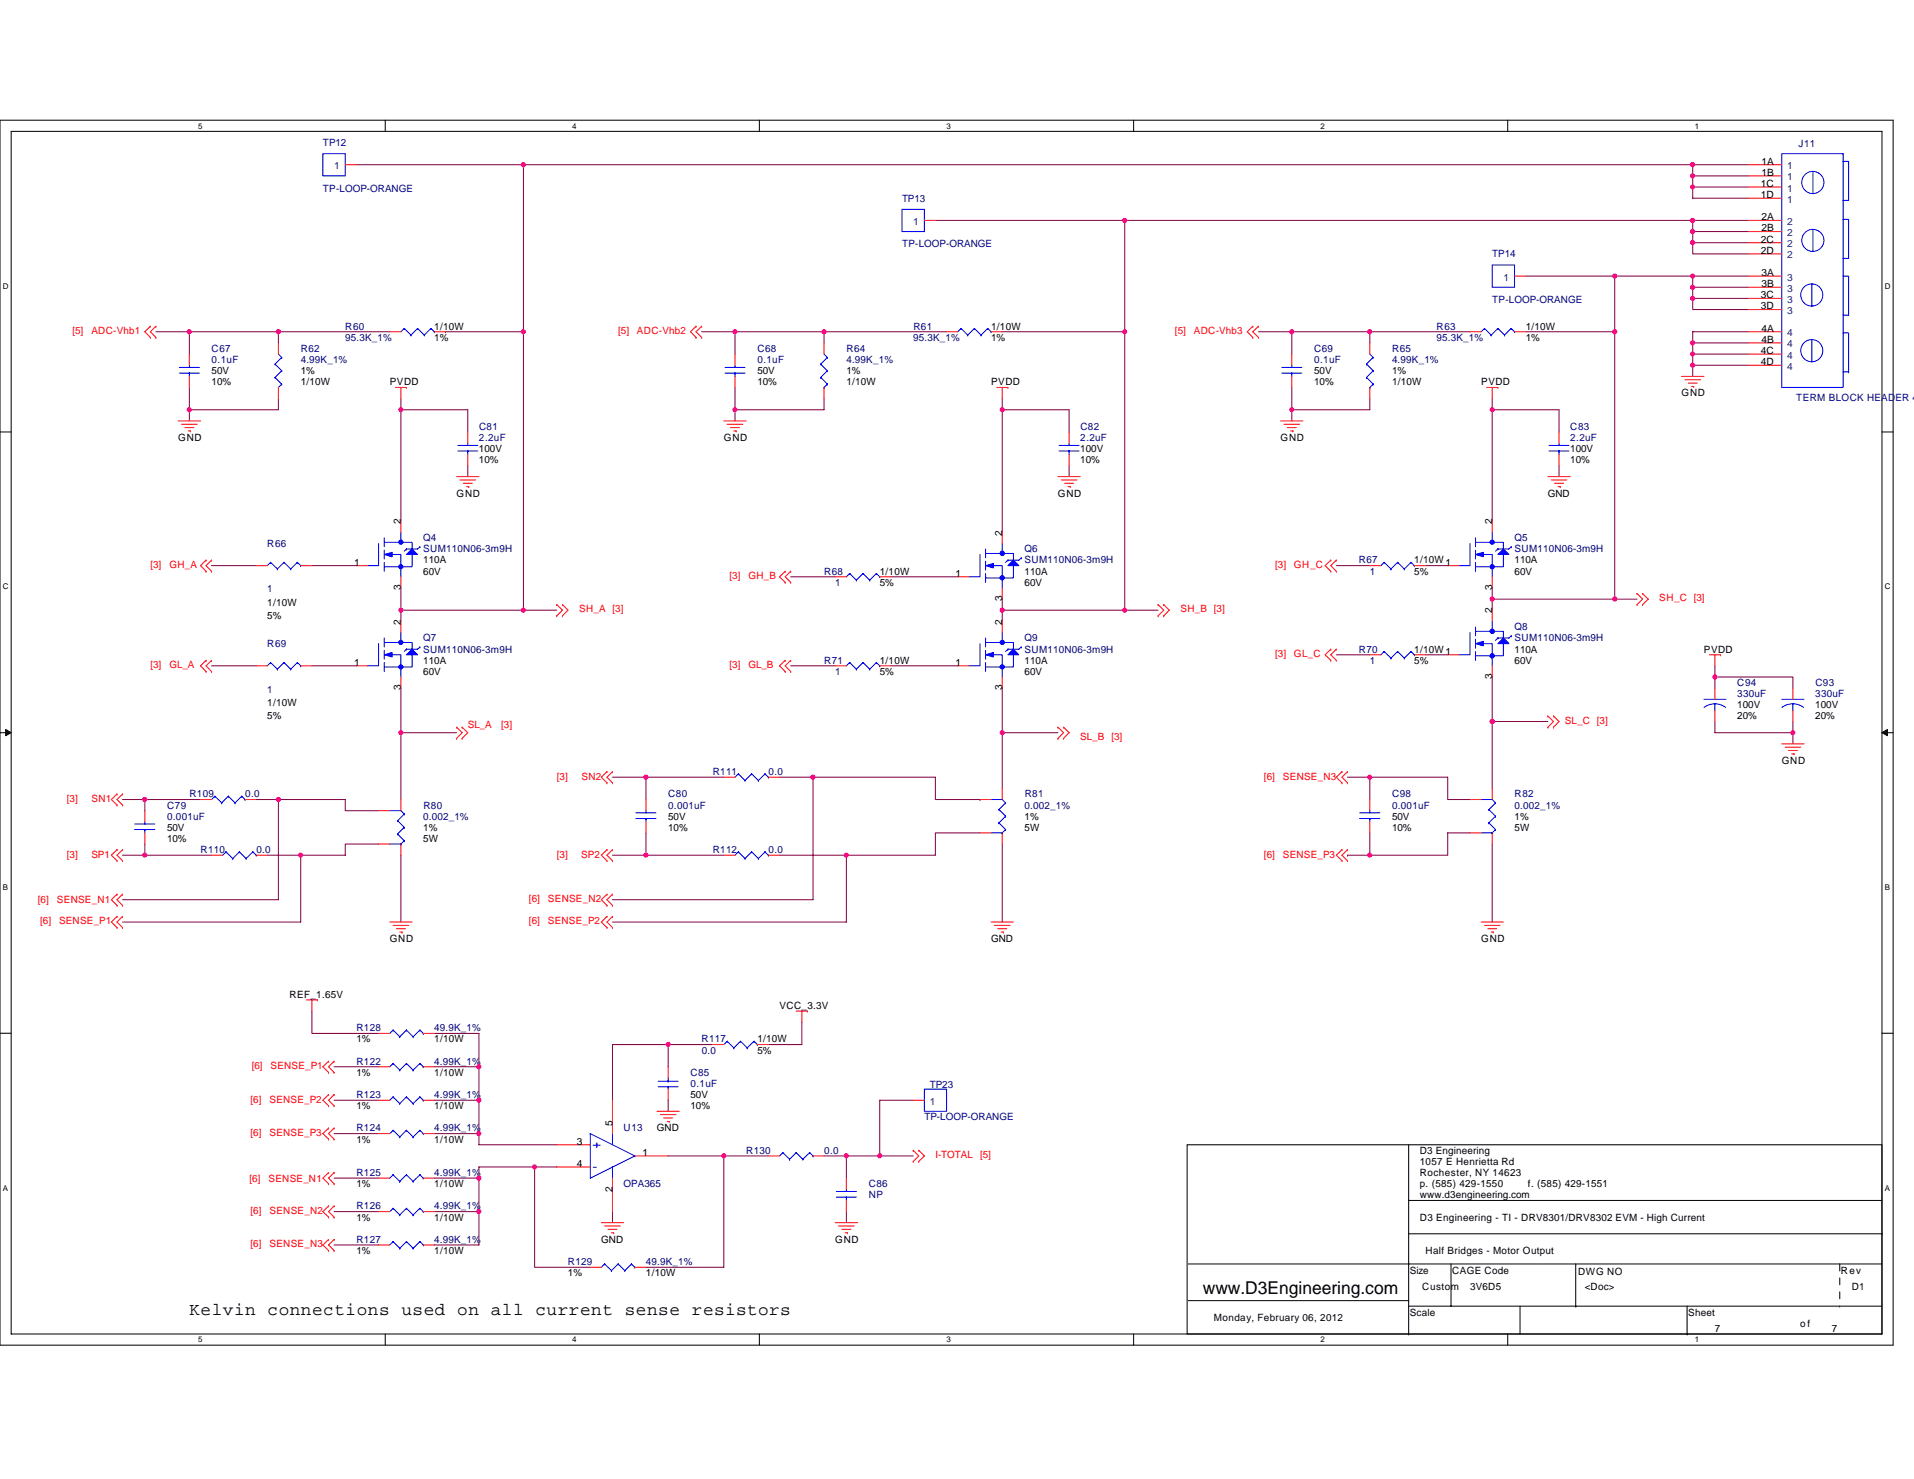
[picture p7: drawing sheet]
<svg xmlns="http://www.w3.org/2000/svg" width="279mm" height="216mm" viewBox="0 0 279 216" stroke-linecap="round" stroke-linejoin="round" font-family="sans-serif">
<path d="M0 17.5h276.4v178.9h-276.4zM1.6 19.2h273.1v175.5h-273.1z" fill="none" stroke="#000" stroke-width=".15"/>
<g fill="#fff">
<path d="M28.9 17.7h.7v1.3h-.7z"/>
<path d="M28.9 194.9h.7v1.3h-.7z"/>
</g>
<path d="M56.2 17.5v1.7M56.2 194.7v1.7" fill="none" stroke="#000" stroke-width=".15"/>
<g fill="#fff">
<path d="M83.5 17.7h.7v1.3h-.7z"/>
<path d="M83.5 194.9h.7v1.3h-.7z"/>
</g>
<path d="M110.8 17.5v1.7M110.8 194.7v1.7" fill="none" stroke="#000" stroke-width=".15"/>
<g fill="#fff">
<path d="M138.2 17.7h.6v1.3h-.6z"/>
<path d="M138.2 194.9h.6v1.3h-.6z"/>
</g>
<path d="M165.5 17.5v1.7M165.5 194.7v1.7" fill="none" stroke="#000" stroke-width=".15"/>
<g fill="#fff">
<path d="M192.8 17.7h.6v1.3h-.6z"/>
<path d="M192.8 194.9h.6v1.3h-.6z"/>
</g>
<path d="M220.1 17.5v1.7M220.1 194.7v1.7" fill="none" stroke="#000" stroke-width=".15"/>
<g fill="#fff">
<path d="M247.4 17.7h.6v1.3h-.6z"/>
<path d="M247.4 194.9h.6v1.3h-.6z"/>
<path d="M.4 41.1h.8v1.3h-.8z"/>
<path d="M275.1 41.1h.9v1.3h-.9z"/>
<path d="M.4 85h.8v1.3h-.8z"/>
<path d="M275.1 85h.9v1.3h-.9z"/>
</g>
<path d="M0 63.1h1.6M274.7 63.1h1.7" fill="none" stroke="#000" stroke-width=".15"/>
<g fill="#fff">
<path d="M.4 128.9h.8v1.3h-.8z"/>
<path d="M275.1 128.9h.8v1.3h-.8z"/>
</g>
<path d="M0 107h1.6M274.7 107h1.7" fill="none" stroke="#000" stroke-width=".15"/>
<path d="M.8 106.5l.8 .5-.8 .4zM274.7 107l.8-.5v.9z" fill="#000" stroke="#000" stroke-width=".15"/>
<g fill="#fff">
<path d="M.4 172.8h.8v1.3h-.8z"/>
<path d="M275.1 172.8h.8v1.3h-.8z"/>
</g>
<g fill="none" stroke="#000" stroke-width=".15">
<path d="M0 150.8h1.6M274.7 150.8h1.7M173.3 167.1h101.4v27.6h-101.4zM205.6 175.2h69.1M205.6 167.1v27.6M173.5 189.9h32.1M173.5 184.5h101.2M205.6 190.7h69.1M205.6 194.7h.1M205.6 180.1h69.1M211.8 184.5v6.2M221.9 190.7v4"/>
<path d="M230 190.7h.1M230 184.5v6.2M246.3 194.7h.1M246.3 190.7v4M274.7 180.1h.1"/>
</g>
<g fill="none" stroke="#800040" stroke-width=".15">
<path d="M52 24h24.4M76.4 24h170.7v1.7M76.4 24v24.4M136.5 32.2h27.7M164.2 32.2v16.2M164.2 32.2h82.9M247.1 32.2h8.1M247.1 24h8.1M247.1 27.3v1.6h8.1M247.1 32.2v1.6h8.1M247.1 33.8v1.6h8.1M247.1 35.4v1.7h8.1"/>
<path d="M247.1 25.7h8.1M247.1 25.7v1.6h8.1M22.8 48.4h4.8M27.6 56.6v3.2M27.6 59.8v1.6M40.6 48.4h16.3M40.6 50.1v-1.7h-13v3.3M40.6 58.2v1.6h-13M58.5 59.8h9.8v3.3M58.5 58.2v1.6M58.5 59.8v16.3M65 48.4h.1"/>
<path d="M65 48.4h11.4M76.4 48.4v40.7M102.4 48.4h4.9M107.3 56.6v3.2M107.3 59.8v1.6M120.3 48.4h17.9M120.3 50.1v-1.7h-13v3.3M120.3 58.2v1.6h-13M146.3 59.8v17.9M146.3 48.4h17.9M146.3 59.8h9.8v3.3M146.3 58.2v1.6"/>
<path d="M164.2 48.4v40.7M183.7 48.4h4.9v3.3M188.6 48.4h11.4v1.7M188.6 56.6v3.2M188.6 59.8v1.6M200 48.4h14.6M200 58.2v1.6h-11.4M217.8 59.8v16.3M217.8 59.8h9.8v3.3M217.8 58.2v1.6M222.7 48.4h13M222.7 40.3h13v8.1"/>
<path d="M235.7 40.3h11.4M235.7 48.4v39.1M247.1 40.3h8.1M247.1 53.3v1.6M247.1 40.3v1.6h8.1M247.1 41.9v1.7h8.1M247.1 43.6v1.6h8.1M247.1 50.1v1.6h8.1M247.1 51.7v1.6h8.1M255.2 48.4h-8.1v1.7h8.1M68.3 67.9v1.7M156.1 67.9v1.7"/>
<path d="M227.6 67.9v1.7M30.9 97.2h6.5M30.9 82.6h6.5M45.5 82.6h6.5M45.5 97.2h6.5M58.5 89.1v1.6M58.5 85.8v3.3M58.5 89.1h17.9M76.4 89.1h4.9M115.4 84.2h6.5M115.4 97.2h6.5M130 84.2h9.8"/>
<path d="M130 97.2h9.8M146.3 89.1v1.6M146.3 87.5v1.6M146.3 89.1h17.9M164.2 89.1h4.9M195.1 82.6h4.9M195.1 95.6h4.9M208.1 82.6h3.2M208.1 95.6h3.2M217.8 87.5v1.6M217.8 98.8v6.5M217.8 87.5h17.9"/>
<path d="M217.8 85.8v1.7M235.7 87.5h3.3M250.3 97.2v1.6M250.3 98.8h11.4v1.7M250.3 98.8v1.7M17.9 116.7h3.2M29.3 116.7h-8.2v1.6M37.4 116.7h3.2M40.6 116.7v14.6h-22.7M40.6 116.7h9.8v1.6h4.9M58.5 100.5v6.5h8.2M58.5 107v9.7"/>
<path d="M89.4 113.5h4.9M94.3 113.5v3.2M94.3 113.5h11.4M113.8 113.5h4.9v17.8h-29.3M118.7 113.5h17.8v3.2h6.6M143.1 116.7h.1M146.3 107v8.1M146.3 100.5v6.5h8.1M196.7 113.5h3.3v3.2M200 113.5h11.3v3.2h3.3M217.8 105.3h8.2M217.8 105.3v9.8"/>
<path d="M250.3 105.3v1.7h11.4M261.7 107v1.6M261.7 105.3v1.7M17.9 124.8h3.2M21.1 124.8h9.8M21.1 123.2v1.6M39 124.8h4.9v9.8h-26M55.3 123.2h-4.9v1.6h-6.5M58.5 124.8v9.8M89.4 124.8h4.9M94.3 124.8h11.4M94.3 121.6v3.2"/>
<path d="M113.8 124.8h9.7v9.8h-34.1M143.1 121.6h-6.6v3.2h-13M146.3 123.2v11.4M196.7 124.8h.1M196.7 124.8h3.3M200 121.6v3.2M214.6 121.6h-3.3v3.2h-11.3M217.8 123.2v11.4M45.5 147.6v3.3h9.8M48.8 155.7h6.5M63.4 155.7h6.5M63.4 150.9h6.5v4.8"/>
<path d="M69.9 155.7v4.9M97.5 152.5v3.2M97.5 152.5h6.5M97.5 152.5h-8.1v8.1M117.1 149.2v3.3h-4.9M48.8 172h6.5M48.8 176.9h6.5M48.8 160.6h6.5M48.8 165.5h6.5M63.4 165.5h6.5M63.4 160.6h6.5M63.4 172h6.5"/>
<path d="M63.4 176.9h6.5v4.8h-6.5M69.9 165.5v1.6h11.4M69.9 172v-1.7h8.1v14.7h8.2M69.9 160.6v4.9M69.9 172v4.9M78 170.3h3.3M89.4 176.9v1.6M97.5 160.6v1.6M97.5 168.7h8.2v16.3h-11.4M105.7 168.7h6.5M120.3 168.7h3.2M123.5 168.7v3.3"/>
<path d="M123.5 176.9v1.6M123.5 168.7h4.9M128.4 168.7h4.9M133.3 160.6h-4.9v8.1M48.8 181.7h6.5"/>
</g>
<g fill="none" stroke="#f00" stroke-width=".15">
<path d="M50.4 24h1.6M134.9 32.2h1.6M255.2 24h4.9M255.2 25.7h4.9M255.2 27.3h4.9M255.2 28.9h4.9M255.2 32.2h4.9M255.2 33.8h4.9M255.2 35.4h4.9M255.2 37.1h4.9M21.9 47.6h.1M21.9 49.3h.1"/>
<path d="M21.9 47.6l-.8 .8 .8 .9M22.8 47.6h.1M22.8 49.3h.1M22.8 47.6l-.9 .8 .9 .9M27.6 51.7v1.6M27.6 54.9v1.7M40.6 50.1v1.6M40.6 56.6v1.6M56.9 48.4h1.6M57.7 56.6h1.6M58.5 56.6v1.6M59.3 56.6h.1"/>
<path d="M63.4 48.4h1.6M101.6 47.6h.1M101.6 49.3h.1M101.6 47.6l-.8 .8 .8 .9M102.4 47.6h.1M102.4 49.3h.1M102.4 47.6l-.8 .8 .8 .9M107.3 51.7v1.6M107.3 54.9v1.7M120.3 50.1v1.6M120.3 56.6v1.6M138.2 48.4h1.6"/>
<path d="M144.7 48.4h1.6M145.5 56.6h1.6M146.3 56.6v1.6M147.1 56.6h.1M182.9 47.6h.1M182.9 49.3h.1M182.9 47.6l-.8 .8 .8 .9M183.7 47.6h.1M183.7 49.3h.1M183.7 47.6l-.8 .8 .8 .9M188.6 51.7v1.6M188.6 54.9v1.7"/>
<path d="M200 50.1v1.6M200 56.6v1.6M214.6 48.4h1.6M217 56.6h1.7M217.8 56.6v1.6M218.7 56.6h.1M221.1 48.4h1.6M221.1 40.3h1.6M245.5 54.9h3.2M246 55.4h2.2M246.4 55.9h1.4M246.9 56.4h.3"/>
<path d="M247.2 56.4h.1M255.2 48.4h4.9M255.2 40.3h4.9M255.2 41.9h4.9M255.2 43.6h4.9M255.2 45.2h4.9M255.2 50.1h4.9M255.2 51.7h4.9M255.2 53.3h4.9M26 61.4h3.3M26.5 61.9h2.3M27 62.4h1.3"/>
<path d="M27.5 62.9h.3M27.8 62.9h.1M58.5 76.1v1.6M66.7 69.6h3.2M67.1 70.1h2.3M67.6 70.5h1.3M68.1 71h.3M68.3 63.1v1.6M68.3 66.3v1.6M68.4 71h.1M105.7 61.4h3.2M106.2 61.9h2.2"/>
<path d="M106.6 62.4h1.3M107.1 62.9h.4M107.5 62.9h.1M146.3 77.7v1.6M154.4 69.6h3.3M154.9 70.1h2.3M155.4 70.5h1.3M155.9 71h.3M156.1 63.1v1.6M156.1 66.3v1.6M156.2 71h.1M186.9 61.4h3.3"/>
<path d="M187.4 61.9h2.3M187.9 62.4h1.3M188.4 62.9h.3M188.7 62.9h.1M217.8 76.1v1.6M226 69.6h3.2M226.4 70.1h2.3M226.9 70.5h1.3M227.4 71h.4M227.6 63.1v1.6M227.6 66.3v1.6M227.8 71h.1"/>
<path d="M30.1 81.8h.1M30.1 83.4h.1M30.1 96.4h.1M30.1 98h.1M30.1 81.8l-.8 .8 .8 .8M30.1 96.4l-.8 .8 .8 .8M30.9 81.8h.1M30.9 83.4h.1M30.9 96.4h.1M30.9 98h.1M30.9 81.8l-.8 .8 .8 .8M30.9 96.4l-.8 .8 .8 .8"/>
<path d="M37.4 97.2h1.6M37.4 82.6h1.6M43.9 97.2h1.6M43.9 82.6h1.6M52 97.2h1.7M52 82.6h1.7M58.5 84.2v1.6M58.5 90.7v1.6M58.5 98.8v1.7M81.3 89.9h.1M81.3 88.3h.1M81.3 88.3l.8 .8-.8 .8"/>
<path d="M82.1 89.9h.1M82.1 88.3h.1M82.1 88.3l.8 .8-.8 .8M114.6 83.4h.1M114.6 85h.1M114.6 96.4h.1M114.6 98h.1M114.6 83.4l-.8 .8 .8 .8M114.6 96.4l-.8 .8 .8 .8M115.4 83.4h.1M115.4 85h.1M115.4 96.4h.1"/>
<path d="M115.4 98h.1M115.4 83.4l-.8 .8 .8 .8M115.4 96.4l-.8 .8 .8 .8M121.9 97.2h1.6M121.9 84.2h1.6M128.4 97.2h1.6M128.4 84.2h1.6M139.8 97.2h1.6M139.8 84.2h1.6M146.3 85.8v1.7M146.3 90.7v1.6M146.3 98.8v1.7"/>
<path d="M169.1 89.9h.1M169.1 88.3h.1M169.1 88.3l.8 .8-.8 .8M169.9 89.9h.1M169.9 88.3h.1M169.9 88.3l.8 .8-.8 .8M194.3 81.8h.1M194.3 83.4h.1M194.3 94.8h.1M194.3 96.4h.1M194.3 81.8l-.9 .8 .9 .8M194.3 94.8l-.9 .8 .9 .8"/>
<path d="M195.1 81.8h.1M195.1 83.4h.1M195.1 94.8h.1M195.1 96.4h.1M195.1 81.8l-.8 .8 .8 .8M195.1 94.8l-.8 .8 .8 .8M200 95.6h1.6M200 82.6h1.6M206.5 95.6h1.6M206.5 82.6h1.6M211.3 95.6h1.7M211.3 82.6h1.7"/>
<path d="M217.8 84.2v1.6M217.8 89.1v1.6M217.8 97.2v1.6M239 88.3h.1M239 86.6h.1M239 86.6l.8 .9-.8 .8M239.8 88.3h.1M239.8 86.6h.1M239.8 86.6l.8 .9-.8 .8M249.5 95.6h1.7M250.3 95.6v1.6M251.2 95.6h.1"/>
<path d="M17.1 115.9h.1M17.1 117.5h.1M17.1 115.9l-.8 .8 .8 .8M17.9 115.9h.1M17.9 117.5h.1M17.9 115.9l-.8 .8 .8 .8M21.1 118.3v1.7M29.3 116.7h1.6M35.8 116.7h1.6M55.3 118.3h1.6M58.5 116.7v1.6M66.7 107.8h.1"/>
<path d="M66.7 106.2h.1M66.7 106.2l.8 .8-.8 .8M67.5 107.8h.1M67.5 106.2h.1M67.5 106.2l.8 .8-.8 .8M88.6 112.6h.1M88.6 114.3h.1M88.6 112.6l-.8 .9 .8 .8M89.4 112.6h.1M89.4 114.3h.1M89.4 112.6l-.8 .9 .8 .8M94.3 116.7v1.6"/>
<path d="M94.3 120v1.6M105.7 113.5h1.6M112.2 113.5h1.6M143.1 116.7h1.6M146.3 115.1v1.6M154.4 107.8h.1M154.4 106.2h.1M154.4 106.2l.9 .8-.9 .8M155.3 107.8h.1M155.3 106.2h.1M155.3 106.2l.8 .8-.8 .8M195.9 112.6h.1"/>
<path d="M195.9 114.3h.1M195.9 112.6l-.8 .9 .8 .8M196.7 112.6h.1M196.7 114.3h.1M196.7 112.6l-.8 .9 .8 .8M200 116.7v1.6M200 120v1.6M214.6 116.7h1.6M217.8 115.1v1.6M226 104.5h.1M226 106.2h.1M226 104.5l.8 .8-.8 .9"/>
<path d="M226.8 104.5h.1M226.8 106.2h.1M226.8 104.5l.8 .8-.8 .9M250.3 100.5v1.6M250.3 103.7v1.6M260.1 108.6h3.3M260.6 109.1h2.3M261.1 109.6h1.3M261.6 110h.3M261.7 100.5v1.6M261.7 103.7v1.6M261.9 110h.1"/>
<path d="M17.1 124h.1M17.1 125.6h.1M17.1 130.5h.1M17.1 132.2h.1M17.1 133.8h.1M17.1 135.4h.1M17.1 124l-.8 .8 .8 .8M17.1 130.5l-.8 .8 .8 .9M17.1 133.8l-.8 .8 .8 .8M17.9 124h.1M17.9 125.6h.1M17.9 130.5h.1"/>
<path d="M17.9 132.2h.1M17.9 133.8h.1M17.9 135.4h.1M17.9 124l-.8 .8 .8 .8M17.9 130.5l-.8 .8 .8 .9M17.9 133.8l-.8 .8 .8 .8M21.1 121.6v1.6M30.9 124.8h1.6M37.4 124.8h1.6M55.3 123.2h1.6M56.9 134.6h3.3M57.4 135.1h2.3"/>
<path d="M57.9 135.6h1.3M58.4 136.1h.3M58.5 123.2v1.6M58.7 136.1h.1M88.6 124h.1M88.6 125.6h.1M88.6 133.8h.1M88.6 135.4h.1M88.6 130.5h.1M88.6 132.2h.1M88.6 124l-.8 .8 .8 .8M88.6 133.8l-.8 .8 .8 .8"/>
<path d="M88.6 130.5l-.8 .8 .8 .9M89.4 124h.1M89.4 125.6h.1M89.4 133.8h.1M89.4 135.4h.1M89.4 130.5h.1M89.4 132.2h.1M89.4 124l-.8 .8 .8 .8M89.4 133.8l-.8 .8 .8 .8M89.4 130.5l-.8 .8 .8 .9M105.7 124.8h1.6M112.2 124.8h1.6"/>
<path d="M143.1 121.6h1.6M144.7 134.6h3.2M145.2 135.1h2.2M145.6 135.6h1.4M146.2 136.1h.3M146.3 121.6v1.6M146.5 136.1h.1M195.9 124h.1M195.9 125.6h.1M195.9 124l-.8 .8 .8 .8M196.7 124h.1M196.7 125.6h.1"/>
<path d="M196.7 124l-.8 .8 .8 .8M214.6 121.6h1.6M216.2 134.6h3.3M216.7 135.1h2.3M217.2 135.6h1.3M217.7 136.1h.3M217.8 121.6v1.6M218 136.1h.1M44.7 146h1.6M45.5 146v1.6M46.3 146h.1M48 154.9h.1"/>
<path d="M48 156.5h.1M48 159.8h.1M48 154.9l-.9 .8 .9 .8M48 159.8l-.9 .8 .9 .8M48.8 154.9h.1M48.8 156.5h.1M48.8 159.8h.1M48.8 154.9l-.8 .8 .8 .8M48.8 159.8l-.8 .8 .8 .8M55.3 150.9h1.6M55.3 155.7h1.6M61.8 150.9h1.6"/>
<path d="M61.8 155.7h1.6M97.5 155.7v1.7M97.5 159v1.6M104 152.5h1.7M110.6 152.5h1.6M116.2 147.6h1.7M117.1 147.6v1.6M117.9 147.6h.1M48 171.2h.1M48 172.8h.1M48 161.4h.1M48 176h.1"/>
<path d="M48 177.7h.1M48 164.7h.1M48 166.3h.1M48 171.2l-.9 .8 .9 .8M48 176l-.9 .9 .9 .8M48 164.7l-.9 .8 .9 .8M48.8 171.2h.1M48.8 172.8h.1M48.8 161.4h.1M48.8 176h.1M48.8 177.7h.1M48.8 164.7h.1"/>
<path d="M48.8 166.3h.1M48.8 171.2l-.8 .8 .8 .8M48.8 176l-.8 .9 .8 .8M48.8 164.7l-.8 .8 .8 .8M55.3 172h1.6M55.3 160.6h1.6M55.3 176.9h1.6M55.3 165.5h1.6M61.8 172h1.6M61.8 160.6h1.6M61.8 176.9h1.6M61.8 165.5h1.6"/>
<path d="M81.3 170.3h4.9M81.3 167.1h4.9M87.8 178.5h3.2M88.3 179h2.3M88.8 179.5h1.3M89.3 180h.3M89.4 160.6v4.9M89.4 172v4.9M89.6 180h.1M92.7 168.7h4.8M95.9 162.2h3.3M96.4 162.7h2.3"/>
<path d="M96.9 163.2h1.3M97.4 163.7h.3M97.7 163.7h.1M112.2 168.7h1.6M118.7 168.7h1.6M121.9 178.5h3.3M122.4 179h2.3M122.9 179.5h1.3M123.4 180h.3M123.5 172v1.6M123.5 175.2v1.7M123.7 180h.1"/>
<path d="M133.3 169.5h.1M133.3 167.9h.1M133.3 167.9l.8 .8-.8 .8M133.3 160.6h1.6M134.1 169.5h.1M134.1 167.9h.1M134.1 167.9l.8 .8-.8 .8M48 180.9h.1M48 182.5h.1M48 180.9l-.9 .8 .9 .8M48.8 180.9h.1M48.8 182.5h.1"/>
<path d="M48.8 180.9l-.8 .8 .8 .8M55.3 181.7h1.6M61.8 181.7h1.6M86.2 185h1.6M92.7 185h1.6"/>
</g>
<path d="M268.6 184.5v6.2M268.6 190.7h.1" fill="none" stroke="#fff" stroke-width=".15" stroke-dasharray="1 1 1 1 1 1 1 1"/>
<path d="M268.6 184.5v6.2M268.6 190.7h.1" fill="none" stroke="#000" stroke-width=".15" stroke-dasharray="1 1 1 1 1 1 1 1"/>
<g fill="none" stroke="#00f" stroke-width=".15">
<path d="M47.1 22.4h3.3v3.3h-3.3zM131.7 30.6h3.2v3.2h-3.2zM217.8 38.7h3.3v3.2h-3.3zM260.1 22.4h8.9v34.2h-8.9zM264.6 25v3.3M264.6 33.5v3.2M269 23.6h.9v5.7h-.9M269 32h.9v5.7h-.9M26.2 54.5h2.9M26.2 53.6h2.9M27.6 53.3v.3M27.6 54.5h.1"/>
<path d="M27.6 54.5v.4M40.2 53.1h.1M40.2 55.1h.1M40.2 53.1l.9 1M40.2 55.1l.9 1M40.6 56.6h.1M40.6 51.7l.5 .5M41.1 52.2h.1M41.1 54.1h.1M41.1 56.1h.1M41.1 52.2l-.9 .9M41.1 54.1l-.9 1"/>
<path d="M41.1 56.1l-.5 .5M59 47.9h.1M59 47.9l-.5 .5M59 47.9l1 1M60 48.9h.1M61 47.9h.1M61 47.9l-1 1M61 47.9l.9 1M61.9 48.9h.1M62.9 47.9h.1M62.9 47.9l-1 1M62.9 47.9l.5 .5"/>
<path d="M63.4 48.4h.1M105.8 54.5h3M105.8 53.6h3M107.3 53.3v.3M107.3 54.5h.1M107.3 54.5v.4M119.8 53.1h.1M119.8 55.1h.1M119.8 53.1l1 1M119.8 55.1l1 1M120.3 56.6h.1M120.3 51.7l.5 .5"/>
<path d="M120.8 52.2h.1M120.8 54.1h.1M120.8 56.1h.1M120.8 52.2l-1 .9M120.8 54.1l-1 1M120.8 56.1l-.5 .5M140.3 47.9h.1M140.3 47.9l-.5 .5M140.3 47.9l1 1M141.3 48.9h.1M142.2 47.9h.1M142.2 47.9l-.9 1"/>
<path d="M142.2 47.9l1 1M143.2 48.9h.1M144.2 47.9h.1M144.2 47.9l-1 1M144.2 47.9l.5 .5M144.7 48.4h.1M187.1 54.5h2.9M187.1 53.6h2.9M188.6 53.3v.3M188.6 54.5h.1M188.6 54.5v.4M199.5 53.1h.1"/>
<path d="M199.5 55.1h.1M199.5 53.1l.9 1M199.5 55.1l.9 1M200 56.6h.1M200 51.7l.4 .5M200.4 52.2h.1M200.4 54.1h.1M200.4 56.1h.1M200.4 52.2l-.9 .9M200.4 54.1l-.9 1M200.4 56.1l-.4 .5M216.7 47.9h.1"/>
<path d="M216.7 47.9l-.5 .5M216.7 47.9l1 1M217.7 48.9h.1M218.7 47.9h.1M218.7 47.9l-1 1M218.7 47.9l.9 1M219.6 48.9h.1M220.6 47.9h.1M220.6 47.9l-1 1M220.6 47.9l.5 .5M221.1 48.4h.1M264.5 41.4v3.3"/>
<path d="M264.5 49.6v3.2M269 40.3h.9v5.7h-.9M269 54.3h.9M269 48.6h.9v5.7M269.9 54.3h.1M55.3 79.3v3.3h-1.6M56.1 78.5v1.3M56.1 79.2h4.1v.9M58.5 77.7v1.5M61.3 79.8l-.3 .3h-1.7M61.3 79.8h.1M66.8 65.8h2.9"/>
<path d="M66.8 65h2.9M68.3 64.7v.3M68.3 65.8h.1M68.3 65.8v.5M146.3 79.3v1.5M154.6 65.8h2.9M154.6 65h2.9M156.1 64.7v.3M156.1 65.8h.1M156.1 65.8v.5M214.6 79.3v3.3h-1.6M215.4 78.5v1.3"/>
<path d="M215.4 79.2h4.1v.9M217.8 77.7v1.5M220.6 79.8l-.3 .3h-1.6M220.6 79.8h.1M226.1 65.8h2.9M226.1 65h2.9M227.6 64.7v.3M227.6 65.8h.1M227.6 65.8v.5M39.5 82.1h.1M39.5 96.7h.1M39.5 82.1l-.5 .5"/>
<path d="M39.5 82.1l1 1M39.5 96.7l-.5 .5M39.5 96.7l1 1M40.5 83.1h.1M40.5 97.7h.1M41.5 82.1h.1M41.5 96.7h.1M41.5 82.1l-1 1M41.5 82.1l.9 1M41.5 96.7l-1 1M41.5 96.7l.9 1M42.4 83.1h.1"/>
<path d="M42.4 97.7h.1M43.4 82.1h.1M43.4 96.7h.1M43.4 82.1l-1 1M43.4 82.1l.5 .5M43.4 96.7l-1 1M43.4 96.7l.5 .5M43.9 82.6h.1M43.9 97.2h.1M55.3 94v3.2h-1.6M56.1 82.1v1.3M56.1 80.3v1.3"/>
<path d="M56.1 96.7v1.3M56.1 94.9v1.3M56.1 93.1v1.3M56.1 93.8h4.1v1M56.9 80.9h1.6v1.8M56.9 95.6h1.6v1.8M58.5 82.6h.1M58.5 92.3v1.5M58.5 97.2h.1M58.5 82.6v1.6M58.5 97.2v1.6M59.3 80.1h.1"/>
<path d="M59.3 94.8h.1M59.3 80.1l-.3 .4M59.3 94.8l-.3 .3M60.2 80.9v1.8h-4.1M60.2 95.6v1.8h-4.1M61.3 94.4l-.3 .4h-1.7M61.3 94.4h.1M124 83.7h.1M124 96.7h.1M124 83.7l-.5 .5M124 83.7l1 1M124 96.7l-.5 .5"/>
<path d="M124 96.7l1 1M125 84.7h.1M125 97.7h.1M126 83.7h.1M126 96.7h.1M126 83.7l-1 1M126 83.7l1 1M126 96.7l-1 1M126 96.7l1 1M127 84.7h.1M127 97.7h.1M127.9 83.7h.1"/>
<path d="M127.9 96.7h.1M127.9 83.7l-.9 1M127.9 83.7l.5 .5M127.9 96.7l-.9 1M127.9 96.7l.5 .5M128.4 84.2h.1M128.4 97.2h.1M143.1 94v3.2h-1.7M143.1 80.9v3.3h-1.7M143.9 96.7v1.3M143.9 94.9v1.3M143.9 93.1v1.3"/>
<path d="M143.9 93.8h4v1M143.9 83.7v1.3M143.9 81.9v1.3M143.9 80.1v1.3M143.9 80.8h4v1M144.7 95.6h1.6v1.8M144.7 82.6h1.6v1.8M146.3 92.3v1.5M146.3 97.2h.1M146.3 84.2h.1M146.3 84.2v1.6M146.3 97.2v1.6"/>
<path d="M147.1 94.8h.1M147.1 81.8h.1M147.1 94.8l-.3 .3M147.1 81.8l-.3 .3M147.9 95.6v1.8h-4M147.9 82.6v1.8h-4M149.1 94.4l-.4 .4h-1.6M149.1 94.4h.1M149.1 81.4l-.4 .4h-1.6M149.1 81.4h.1M202.1 95.1h.1M202.1 82.1h.1"/>
<path d="M202.1 95.1l-.5 .5M202.1 95.1l1 1M202.1 82.1l-.5 .5M202.1 82.1l1 1M203.1 96.1h.1M203.1 83.1h.1M204 95.1h.1M204 82.1h.1M204 95.1l-.9 1M204 95.1l1 1M204 82.1l-.9 1M204 82.1l1 1"/>
<path d="M205 96.1h.1M205 83.1h.1M206 95.1h.1M206 82.1h.1M206 95.1l-1 1M206 95.1l.5 .5M206 82.1l-1 1M206 82.1l.5 .5M206.5 95.6h.1M206.5 82.6h.1M214.6 92.3v3.3h-1.6M215.4 95.1v1.3"/>
<path d="M215.4 93.3v1.3M215.4 91.5v1.3M215.4 92.2h4.1v.9M215.4 82.1v1.3M215.4 80.3v1.3M216.2 94h1.6v1.7M216.2 80.9h1.6v1.8M217.8 90.7v1.5M217.8 95.6h.1M217.8 82.6h.1M217.8 82.6v1.6M217.8 95.6v1.6"/>
<path d="M218.7 93.1h.1M218.7 80.1h.1M218.7 93.1l-.4 .4M218.7 80.1l-.4 .4M219.5 94v1.7h-4.1M219.5 80.9v1.8h-4.1M220.6 92.8l-.3 .3h-1.6M220.6 92.8h.1M21.1 120v.3M31.4 116.2h.1M31.4 116.2l-.5 .5M31.4 116.2l1 1"/>
<path d="M32.4 117.2h.1M33.3 116.2h.1M33.3 116.2l-.9 1M33.3 116.2l1 1M34.3 117.2h.1M35.3 116.2h.1M35.3 116.2l-1 1M35.3 116.2l.5 .5M35.8 116.7h.1M56.9 118.3h1.6l.5 .5M58 119.8h.1M58 119.8l1 1"/>
<path d="M59 118.8h.1M59 118.8l-1 1M92.8 119.5h3M92.8 118.7h3M94.3 118.3v.4M94.3 119.5h.1M94.3 119.5v.5M107.8 113h.1M107.8 113l-.5 .5M107.8 113l1 .9M108.8 113.9h.1M109.7 113h.1"/>
<path d="M109.7 113l-.9 .9M109.7 113l1 .9M110.7 113.9h.1M111.7 113h.1M111.7 113l-1 .9M111.7 113l.5 .5M112.2 113.5h.1M144.7 116.7h1.6l.5 .5M145.8 118.2h.1M145.8 118.2l1 .9M146.8 117.2h.1M146.8 119.1h.1"/>
<path d="M146.8 117.2l-1 1M146.8 119.1l-1 1M198.5 119.5h2.9M198.5 118.7h2.9M200 118.3v.4M200 119.5h.1M200 119.5v.5M216.2 116.7h1.6l.5 .5M217.3 118.2h.1M217.3 118.2l1 .9M218.3 117.2h.1M218.3 119.1h.1"/>
<path d="M218.3 117.2l-1 1M218.3 119.1l-1 1M248.7 102.1h3.3M248.8 103.3a2.59 2.59 0 0 1 1.5-.6 2.5 2.5 0 0 1 1.6 .6M250.3 102.7v1M260.1 102.1h3.3M260.1 103.3a2.65 2.65 0 0 1 3.2 0M261.7 102.7v1M19.7 121.1h2.9M19.7 120.3h2.9M21.1 121.1h.1M21.1 121.1v.5"/>
<path d="M33 124.4h.1M33 124.4l-.5 .4M33 124.4l1 .9M34 125.3h.1M34.9 124.4h.1M34.9 124.4l-.9 .9M34.9 124.4l1 .9M35.9 125.3h.1M36.9 124.4h.1M36.9 124.4l-1 .9M36.9 124.4l.5 .4M37.4 124.8h.1"/>
<path d="M56.9 123.2h1.6M58 121.8h.1M58 121.8l1 .9M58.5 123.2h.1M59 120.8h.1M59 122.7h.1M59 120.8l-1 1M59 122.7l-.5 .5M107.8 124.4h.1M107.8 124.4l-.5 .4M107.8 124.4l1 .9M108.8 125.3h.1"/>
<path d="M109.7 124.4h.1M109.7 124.4l-.9 .9M109.7 124.4l1 .9M110.7 125.3h.1M111.7 124.4h.1M111.7 124.4l-1 .9M111.7 124.4l.5 .4M112.2 124.8h.1M144.7 121.6h1.6M145.8 120.1h.1M145.8 120.1l1 1M146.3 121.6h.1"/>
<path d="M146.8 121.1h.1M146.8 121.1l-.5 .5M216.2 121.6h1.6M217.3 120.1h.1M217.3 120.1l1 1M217.8 121.6h.1M218.3 121.1h.1M218.3 121.1l-.5 .5M57.4 150.4h.1M57.4 155.2h.1M57.4 150.4l-.5 .5M57.4 150.4l1 .9"/>
<path d="M57.4 155.2l-.5 .5M57.4 155.2l1 1M58.4 151.3h.1M58.4 156.2h.1M59.3 150.4h.1M59.3 155.2h.1M59.3 150.4l-.9 .9M59.3 150.4l1 .9M59.3 155.2l-.9 1M59.3 155.2l1 1M60.3 151.3h.1M60.3 156.2h.1"/>
<path d="M61.3 150.4h.1M61.3 155.2h.1M61.3 150.4l-1 .9M61.3 150.4l.5 .5M61.3 155.2l-1 1M61.3 155.2l.5 .5M61.8 150.9h.1M61.8 155.7h.1M96.1 157.8h2.9M96.1 158.6h2.9M97.5 158.6v.4M97.5 157.8h.1"/>
<path d="M97.5 157.4v.4M106.2 152h.1M106.2 152l-.5 .5M106.2 152l.9 1M107.1 153h.1M108.1 152h.1M108.1 152l-1 1M108.1 152l1 1M109.1 153h.1M110.1 152h.1M110.1 152l-1 1M110.1 152l.5 .5"/>
<path d="M110.6 152.5h.1M134.9 159h3.3v3.2h-3.3zM57.4 171.5h.1M57.4 176.4h.1M57.4 160.1h.1M57.4 165h.1M57.4 171.5l-.5 .5M57.4 171.5l1 1M57.4 176.4l-.5 .5M57.4 176.4l1 1M57.4 160.1l-.5 .5M57.4 160.1l1 1"/>
<path d="M57.4 165l-.5 .5M57.4 165l1 1M58.4 172.5h.1M58.4 177.4h.1M58.4 161.1h.1M58.4 166h.1M59.3 171.5h.1M59.3 176.4h.1M59.3 160.1h.1M59.3 165h.1M59.3 171.5l-.9 1M59.3 171.5l1 1"/>
<path d="M59.3 176.4l-.9 1M59.3 176.4l1 1M59.3 160.1l-.9 1M59.3 160.1l1 1M59.3 165l-.9 1M59.3 165l1 1M60.3 172.5h.1M60.3 177.4h.1M60.3 161.1h.1M60.3 166h.1M61.3 171.5h.1M61.3 176.4h.1"/>
<path d="M61.3 160.1h.1M61.3 165h.1M61.3 171.5l-1 1M61.3 171.5l.5 .5M61.3 176.4l-1 1M61.3 176.4l.5 .5M61.3 160.1l-1 1M61.3 160.1l.5 .5M61.3 165l-1 1M61.3 165l.5 .5M61.8 172h.1M61.8 176.9h.1"/>
<path d="M61.8 160.6h.1M61.8 165.5h.1M86.2 165.5v6.5l6.5-3.3M86.2 165.5h.1M86.2 165.5l6.5 3.2M89.4 165.5v1.6M89.4 170.3h.1M89.4 170.3v1.7M92.7 168.7h.1M114.3 168.3h.1M114.3 168.3l-.5 .4M114.3 168.3l1 .9"/>
<path d="M115.3 169.2h.1M116.2 168.3h.1M116.2 168.3l-.9 .9M116.2 168.3l1 .9M117.2 169.2h.1M118.2 168.3h.1M118.2 168.3l-1 .9M118.2 168.3l.5 .4M118.7 168.7h.1M122.1 174.8h2.9M122.1 173.9h2.9M123.5 173.6v.3"/>
<path d="M123.5 174.8h.1M123.5 174.8v.4M57.4 181.3h.1M57.4 181.3l-.5 .4M57.4 181.3l1 .9M58.4 182.2h.1M59.3 181.3h.1M59.3 181.3l-.9 .9M59.3 181.3l1 .9M60.3 182.2h.1M61.3 181.3h.1M61.3 181.3l-1 .9"/>
<path d="M61.3 181.3l.5 .4M61.8 181.7h.1M88.3 184.5h.1M88.3 184.5l-.5 .5M88.3 184.5l1 1M89.3 185.5h.1M90.2 184.5h.1M90.2 184.5l-.9 1M90.2 184.5l1 1M91.2 185.5h.1M92.2 184.5h.1M92.2 184.5l-1 1"/>
<path d="M92.2 184.5l.5 .5M92.7 185h.1"/>
<circle cx="264.6" cy="26.6" r="1.62"/>
<circle cx="264.6" cy="35.1" r="1.61"/>
<circle cx="264.5" cy="43.1" r="1.61"/>
<circle cx="264.5" cy="51.2" r="1.61"/>
</g>
<g fill="#00f" stroke="#00f" stroke-width=".15">
<path d="M147.9 94.8l.8 .8h-1.6z" fill-rule="evenodd"/>
<path d="M143.9 95.6l1.1-.4v.7z" fill-rule="evenodd"/>
<path d="M147.9 81.8l.8 .8h-1.6z" fill-rule="evenodd"/>
<path d="M143.9 82.6l1.1-.3v.6z" fill-rule="evenodd"/>
<path d="M59.3 80.9l.9-.8 .8 .8z" fill-rule="evenodd"/>
<path d="M56.1 80.9l1.1-.3v.7z" fill-rule="evenodd"/>
<path d="M219.5 93.1l.8 .9h-1.6z" fill-rule="evenodd"/>
<path d="M215.4 94l1.1-.4v.7z" fill-rule="evenodd"/>
<path d="M59.3 95.6l.9-.8 .8 .8z" fill-rule="evenodd"/>
<path d="M56.1 95.6l1.1-.4v.7z" fill-rule="evenodd"/>
<path d="M218.7 80.9l.8-.8 .8 .8z" fill-rule="evenodd"/>
<path d="M215.4 80.9l1.1-.3v.7z" fill-rule="evenodd"/>
<circle cx="146.3" cy="93.8" r=".31"/>
<circle cx="146.3" cy="97.4" r=".31"/>
<circle cx="146.3" cy="80.8" r=".32"/>
<circle cx="146.3" cy="84.3" r=".32"/>
<circle cx="58.5" cy="79.2" r=".31"/>
<circle cx="58.5" cy="82.7" r=".31"/>
<circle cx="217.8" cy="92.2" r=".32"/>
<circle cx="217.8" cy="95.7" r=".32"/>
<circle cx="58.5" cy="93.8" r=".31"/>
<circle cx="58.5" cy="97.4" r=".31"/>
<circle cx="217.8" cy="79.2" r=".31"/>
<circle cx="217.8" cy="82.7" r=".31"/>
</g>
<g fill="#f0f" stroke="#f0f" stroke-width=".15">
<circle cx="58.5" cy="89.1" r=".32"/>
<circle cx="146.3" cy="59.8" r=".31"/>
<circle cx="164.2" cy="89.1" r=".32"/>
<circle cx="164.2" cy="48.4" r=".32"/>
<circle cx="146.3" cy="89.1" r=".32"/>
<circle cx="146.3" cy="107" r=".32"/>
<circle cx="247.1" cy="32.2" r=".32"/>
<circle cx="247.1" cy="24" r=".32"/>
<circle cx="247.1" cy="53.3" r=".32"/>
<circle cx="40.6" cy="48.4" r=".32"/>
<circle cx="27.6" cy="48.4" r=".32"/>
<circle cx="27.6" cy="59.8" r=".31"/>
<circle cx="199.9" cy="48.4" r=".32"/>
<circle cx="188.6" cy="48.4" r=".32"/>
<circle cx="188.6" cy="59.8" r=".31"/>
<circle cx="120.3" cy="48.4" r=".32"/>
<circle cx="107.3" cy="48.4" r=".32"/>
<circle cx="107.3" cy="59.8" r=".31"/>
<circle cx="76.4" cy="89.1" r=".32"/>
<circle cx="76.4" cy="48.4" r=".32"/>
<circle cx="247.1" cy="33.8" r=".32"/>
<circle cx="247.1" cy="35.4" r=".31"/>
<circle cx="247.1" cy="40.3" r=".32"/>
<circle cx="247.1" cy="41.9" r=".32"/>
<circle cx="235.7" cy="40.3" r=".32"/>
<circle cx="247.1" cy="43.5" r=".31"/>
<circle cx="247.1" cy="50.1" r=".32"/>
<circle cx="247.1" cy="51.7" r=".31"/>
<circle cx="247.1" cy="25.7" r=".32"/>
<circle cx="217.8" cy="105.3" r=".32"/>
<circle cx="247.1" cy="27.3" r=".31"/>
<circle cx="76.4" cy="24" r=".32"/>
<circle cx="164.2" cy="32.2" r=".32"/>
<circle cx="235.7" cy="87.4" r=".32"/>
<circle cx="235.7" cy="48.4" r=".32"/>
<circle cx="217.8" cy="87.4" r=".32"/>
<circle cx="94.3" cy="113.5" r=".32"/>
<circle cx="94.3" cy="124.8" r=".31"/>
<circle cx="21.1" cy="116.7" r=".31"/>
<circle cx="217.8" cy="59.8" r=".31"/>
<circle cx="199.9" cy="124.8" r=".31"/>
<circle cx="199.9" cy="113.5" r=".32"/>
<circle cx="58.5" cy="107" r=".32"/>
<circle cx="43.9" cy="124.8" r=".31"/>
<circle cx="40.6" cy="116.7" r=".31"/>
<circle cx="58.5" cy="59.8" r=".31"/>
<circle cx="118.7" cy="113.5" r=".32"/>
<circle cx="123.5" cy="124.8" r=".31"/>
<circle cx="97.5" cy="152.5" r=".32"/>
<circle cx="69.9" cy="165.5" r=".31"/>
<circle cx="69.9" cy="172" r=".32"/>
<circle cx="69.9" cy="176.8" r=".32"/>
<circle cx="105.7" cy="168.7" r=".32"/>
<circle cx="78" cy="170.3" r=".32"/>
<circle cx="69.9" cy="160.6" r=".32"/>
<circle cx="69.9" cy="155.7" r=".32"/>
<circle cx="128.4" cy="168.7" r=".32"/>
<circle cx="123.5" cy="168.7" r=".32"/>
<circle cx="21.1" cy="124.8" r=".31"/>
<circle cx="250.3" cy="98.8" r=".32"/>
<circle cx="261.7" cy="107" r=".32"/>
</g>
<g font-size="2.6">
<text x="27.6" y="191.9">Kelvin connections used on all current sense resistors</text>
<text x="175.6" y="188.9">www.D3Engineering.com</text>
</g>
<g font-size="1.5" fill="#000080">
<text x="47.1" y="21.3">TP12</text>
<text x="262.5" y="21.5">J11</text>
<text x="47.1" y="28">TP-LOOP-ORANGE</text>
<text x="131.7" y="29.4">TP13</text>
<text x="131.7" y="36.1">TP-LOOP-ORANGE</text>
<text x="217.8" y="37.5">TP14</text>
<text x="217.8" y="44.2">TP-LOOP-ORANGE</text>
<text x="30.9" y="51.4">C67</text>
<text x="30.9" y="53">0.1uF</text>
<text x="43.9" y="53">4.99K_1%</text>
<text x="43.9" y="51.4">R62</text>
<text x="50.4" y="48.1">R60</text>
<text x="50.4" y="49.7">95.3K_1%</text>
<text x="110.6" y="53">0.1uF</text>
<text x="110.6" y="51.4">C68</text>
<text x="123.5" y="51.4">R64</text>
<text x="123.5" y="53">4.99K_1%</text>
<text x="133.3" y="49.7">95.3K_1%</text>
<text x="133.3" y="48.1">R61</text>
<text x="191.8" y="53">0.1uF</text>
<text x="191.9" y="51.4">C69</text>
<text x="203.2" y="51.4">R65</text>
<text x="203.2" y="53">4.99K_1%</text>
<text x="209.7" y="48.1">R63</text>
<text x="209.7" y="49.7">95.3K_1%</text>
<text x="262.2" y="58.5">TERM BLOCK HEADER 4</text>
<text x="69.9" y="64.4">2.2uF</text>
<text x="69.9" y="62.8">C81</text>
<text x="157.7" y="64.4">2.2uF</text>
<text x="157.7" y="62.8">C82</text>
<text x="229.2" y="62.8">C83</text>
<text x="229.2" y="64.4">2.2uF</text>
<text x="39" y="79.8">R66</text>
<text x="61.8" y="79">Q4</text>
<text x="61.8" y="80.6">SUM110N06-3m9H</text>
<text x="120.3" y="83.9">R68</text>
<text x="149.6" y="80.6">Q6</text>
<text x="149.6" y="82.3">SUM110N06-3m9H</text>
<text x="198.4" y="82.3">R67</text>
<text x="200" y="83.9">1</text>
<text x="221.1" y="79">Q5</text>
<text x="221.1" y="80.6">SUM110N06-3m9H</text>
<text x="39" y="86.5">1</text>
<text x="121.9" y="85.5">1</text>
<text x="39" y="94.4">R69</text>
<text x="61.8" y="93.6">Q7</text>
<text x="61.8" y="95.3">SUM110N06-3m9H</text>
<text x="149.6" y="93.6">Q9</text>
<text x="149.6" y="95.3">SUM110N06-3m9H</text>
<text x="198.4" y="95.3">R70</text>
<text x="221.1" y="92">Q8</text>
<text x="221.1" y="93.6">SUM110N06-3m9H</text>
<text x="39" y="101.1">1</text>
<text x="120.3" y="96.9">R71</text>
<text x="121.9" y="98.5">1</text>
<text x="200" y="96.9">1</text>
<text x="253.6" y="100.1">C94</text>
<text x="253.6" y="101.8">330uF</text>
<text x="265" y="101.8">330uF</text>
<text x="265" y="100.1">C93</text>
<text x="104" y="113.2">R111</text>
<text x="112.2" y="113.2">0.0</text>
<text x="24.4" y="118">C79</text>
<text x="24.4" y="119.7">0.001uF</text>
<text x="27.6" y="116.4">R109</text>
<text x="35.8" y="116.4">0.0</text>
<text x="61.8" y="119.7">0.002_1%</text>
<text x="61.8" y="118">R80</text>
<text x="97.5" y="116.4">C80</text>
<text x="97.5" y="118">0.001uF</text>
<text x="149.6" y="118">0.002_1%</text>
<text x="149.6" y="116.4">R81</text>
<text x="203.2" y="116.4">C98</text>
<text x="203.2" y="118">0.001uF</text>
<text x="221.1" y="116.4">R82</text>
<text x="221.1" y="118">0.002_1%</text>
<text x="29.3" y="124.5">R110</text>
<text x="37.4" y="124.5">0.0</text>
<text x="104" y="124.5">R112</text>
<text x="112.2" y="124.5">0.0</text>
<text x="52" y="150.5">R128</text>
<text x="52" y="155.4">R122</text>
<text x="63.4" y="150.5">49.9K_1%</text>
<text x="63.4" y="155.4">4.99K_1%</text>
<text x="102.4" y="152.2">R117</text>
<text x="102.4" y="153.8">0.0</text>
<text x="52" y="160.3">R123</text>
<text x="63.4" y="160.3">4.99K_1%</text>
<text x="100.8" y="158.7">0.1uF</text>
<text x="100.8" y="157">C85</text>
<text x="135.7" y="158.8">TP23</text>
<text x="52" y="165.2">R124</text>
<text x="63.4" y="165.2">4.99K_1%</text>
<text x="91" y="165.2">U13</text>
<text x="134.9" y="163.5">TP-LOOP-ORANGE</text>
<text x="52" y="171.7">R125</text>
<text x="63.4" y="171.7">4.99K_1%</text>
<text x="91" y="173.3">OPA365</text>
<text x="108.9" y="168.4">R130</text>
<text x="120.3" y="168.4">0.0</text>
<text x="126.8" y="173.3">C86</text>
<text x="52" y="176.6">R126</text>
<text x="63.4" y="176.6">4.99K_1%</text>
<text x="126.8" y="174.9">NP</text>
<text x="52" y="181.4">R127</text>
<text x="63.4" y="181.4">4.99K_1%</text>
<text x="82.9" y="184.7">R129</text>
<text x="94.3" y="184.7">49.9K_1%</text>
</g>
<g font-size="1.5" fill="#004080">
<text x="48.8" y="24.7">1</text>
<text x="260.9" y="24.7">1</text>
<text x="260.9" y="26.3">1</text>
<text x="260.9" y="28">1</text>
<text x="260.9" y="29.6">1</text>
<text x="133.3" y="32.8">1</text>
<text x="260.9" y="32.8">2</text>
<text x="260.9" y="34.5">2</text>
<text x="219.5" y="41">1</text>
<text x="260.9" y="36.1">2</text>
<text x="260.9" y="37.7">2</text>
<text x="260.9" y="41">3</text>
<text x="260.9" y="42.6">3</text>
<text x="260.9" y="44.2">3</text>
<text x="260.9" y="45.8">3</text>
<text x="260.9" y="49.1">4</text>
<text x="260.9" y="50.7">4</text>
<text x="260.9" y="52.3">4</text>
<text x="260.9" y="54">4</text>
<text x="135.7" y="161.3">1</text>
</g>
<g font-size="1.5">
<text x="257" y="27.3">1C</text>
<text x="257" y="28.9">1D</text>
<text x="257.1" y="24">1A</text>
<text x="257.1" y="25.7">1B</text>
<text x="257" y="35.4">2C</text>
<text x="257.1" y="32.2">2A</text>
<text x="257.1" y="33.8">2B</text>
<text x="257" y="37">2D</text>
<text x="257.1" y="40.3">3A</text>
<text x="257.1" y="41.9">3B</text>
<text x="257" y="43.5">3C</text>
<text x="257" y="45.2">3D</text>
<text x="63.4" y="49.7">1%</text>
<text x="63.4" y="48.1">1/10W</text>
<text x="144.7" y="49.7">1%</text>
<text x="144.7" y="48.1">1/10W</text>
<text x="222.7" y="49.7">1%</text>
<text x="222.7" y="48.1">1/10W</text>
<text x="257" y="51.7">4C</text>
<text x="257" y="53.3">4D</text>
<text x="257.1" y="48.4">4A</text>
<text x="257.1" y="50">4B</text>
<text x="30.9" y="54.6">50V</text>
<text x="30.9" y="56.3">10%</text>
<text x="43.9" y="54.6">1%</text>
<text x="43.9" y="56.3">1/10W</text>
<text x="56.9" y="56.3">PVDD</text>
<text x="110.6" y="54.6">50V</text>
<text x="110.6" y="56.3">10%</text>
<text x="123.5" y="54.6">1%</text>
<text x="123.5" y="56.3">1/10W</text>
<text x="144.7" y="56.3">PVDD</text>
<text x="191.8" y="54.6">50V</text>
<text x="191.8" y="56.3">10%</text>
<text x="203.2" y="54.6">1%</text>
<text x="203.2" y="56.3">1/10W</text>
<text x="216.2" y="56.3">PVDD</text>
<text x="245.5" y="57.9">GND</text>
<text x="26" y="64.4">GND</text>
<text x="69.9" y="66">100V</text>
<text x="105.7" y="64.4">GND</text>
<text x="157.7" y="66">100V</text>
<text x="186.9" y="64.4">GND</text>
<text x="229.2" y="66">100V</text>
<text x="69.9" y="67.6">10%</text>
<text x="157.7" y="67.6">10%</text>
<text x="229.2" y="67.6">10%</text>
<text x="58.5" y="76.6" transform="rotate(-90 58.5 76.6)">2</text>
<text x="66.7" y="72.5">GND</text>
<text x="154.4" y="72.5">GND</text>
<text x="217.8" y="76.6" transform="rotate(-90 217.8 76.6)">2</text>
<text x="226" y="72.5">GND</text>
<text x="51.7" y="82.5">1</text>
<text x="61.8" y="83.9">60V</text>
<text x="61.8" y="82.3">110A</text>
<text x="128.4" y="83.9">1/10W</text>
<text x="146.3" y="78.2" transform="rotate(-90 146.3 78.2)">2</text>
<text x="149.6" y="83.9">110A</text>
<text x="206.5" y="83.9">5%</text>
<text x="206.5" y="82.3">1/10W1</text>
<text x="221.1" y="83.9">60V</text>
<text x="221.1" y="82.3">110A</text>
<text x="39" y="88.4">1/10W</text>
<text x="58.5" y="86.2" transform="rotate(-90 58.5 86.2)">3</text>
<text x="128.4" y="85.5">5%</text>
<text x="139.5" y="84.2">1</text>
<text x="146.3" y="87.8" transform="rotate(-90 146.3 87.8)">3</text>
<text x="149.6" y="85.5">60V</text>
<text x="217.8" y="89.6" transform="rotate(-90 217.8 89.6)">2</text>
<text x="217.8" y="86.2" transform="rotate(-90 217.8 86.2)">3</text>
<text x="39" y="90.4">5%</text>
<text x="58.5" y="91.2" transform="rotate(-90 58.5 91.2)">2</text>
<text x="146.3" y="91.2" transform="rotate(-90 146.3 91.2)">2</text>
<text x="206.5" y="95.3">1/10W1</text>
<text x="221.1" y="95.3">110A</text>
<text x="248.7" y="95.3">PVDD</text>
<text x="51.7" y="97.2">1</text>
<text x="58.5" y="100.8" transform="rotate(-90 58.5 100.8)">3</text>
<text x="61.8" y="98.5">60V</text>
<text x="61.8" y="96.9">110A</text>
<text x="128.4" y="98.5">5%</text>
<text x="128.4" y="96.9">1/10W</text>
<text x="139.5" y="97.2">1</text>
<text x="146.3" y="100.8" transform="rotate(-90 146.3 100.8)">3</text>
<text x="149.6" y="98.5">60V</text>
<text x="149.6" y="96.9">110A</text>
<text x="206.5" y="96.9">5%</text>
<text x="217.8" y="99.2" transform="rotate(-90 217.8 99.2)">3</text>
<text x="221.1" y="96.9">60V</text>
<text x="39" y="105">5%</text>
<text x="39" y="103.1">1/10W</text>
<text x="253.6" y="103.4">100V</text>
<text x="253.6" y="105">20%</text>
<text x="265" y="103.4">100V</text>
<text x="265" y="105">20%</text>
<text x="260.1" y="111.5">GND</text>
<text x="97.5" y="119.7">50V</text>
<text x="149.6" y="119.7">1%</text>
<text x="203.2" y="119.7">50V</text>
<text x="221.1" y="119.7">1%</text>
<text x="24.4" y="121.3">50V</text>
<text x="24.4" y="122.9">10%</text>
<text x="61.8" y="121.3">1%</text>
<text x="61.8" y="122.9">5W</text>
<text x="97.5" y="121.3">10%</text>
<text x="149.6" y="121.3">5W</text>
<text x="203.2" y="121.3">10%</text>
<text x="221.1" y="121.3">5W</text>
<text x="56.9" y="137.5">GND</text>
<text x="144.7" y="137.5">GND</text>
<text x="216.2" y="137.5">GND</text>
<text x="42.3" y="145.7">REF_1.65V</text>
<text x="113.8" y="147.3">VCC_3.3V</text>
<text x="52" y="152.2">1%</text>
<text x="63.4" y="152.2">1/10W</text>
<text x="110.6" y="153.8">5%</text>
<text x="110.6" y="152.2">1/10W</text>
<text x="52" y="161.9">1%</text>
<text x="52" y="157">1%</text>
<text x="63.4" y="161.9">1/10W</text>
<text x="63.4" y="157">1/10W</text>
<text x="100.8" y="160.3">50V</text>
<text x="100.8" y="161.9">10%</text>
<text x="52" y="166.8">1%</text>
<text x="63.4" y="166.8">1/10W</text>
<text x="84.2" y="167.1">3</text>
<text x="89.4" y="164.3" transform="rotate(-90 89.4 164.3)">5</text>
<text x="95.9" y="165.2">GND</text>
<text x="52" y="173.3">1%</text>
<text x="63.4" y="173.3">1/10W</text>
<text x="84.2" y="170.3">4</text>
<text x="89.4" y="173.9" transform="rotate(-90 89.4 173.9)">2</text>
<text x="93.8" y="168.7">1</text>
<text x="207.3" y="168.4">D3 Engineering</text>
<text x="207.3" y="170.1">1057 E Henrietta Rd</text>
<text x="207.3" y="171.7">Rochester, NY 14623</text>
<text x="207.3" y="173.3">p. (585) 429-1550</text>
<text x="223" y="173.3">f. (585) 429-1551</text>
<text x="52" y="178.2">1%</text>
<text x="63.4" y="178.2">1/10W</text>
<text x="207.3" y="174.9">www.d3engineering.com</text>
<text x="207.3" y="178.2">D3 Engineering - TI - DRV8301/DRV8302 EVM - High Current</text>
<text x="52" y="183">1%</text>
<text x="63.4" y="183">1/10W</text>
<text x="87.8" y="181.4">GND</text>
<text x="121.9" y="181.4">GND</text>
<text x="205.8" y="186">Size</text>
<text x="208.1" y="183">Half Bridges - Motor Output</text>
<text x="212" y="186">CAGE Code</text>
<text x="268.7" y="186">R ev</text>
<text x="82.9" y="186.3">1%</text>
<text x="94.3" y="186.3">1/10W</text>
<text x="207.6" y="188.3">Custom</text>
<text x="214.6" y="188.3">3V6D5</text>
<text x="230.4" y="186.1">DWG NO</text>
<text x="231.3" y="188.3">&lt;Doc&gt;</text>
<text x="270.3" y="188.3">D1</text>
<text x="177.2" y="192.8">Monday, February 06, 2012</text>
<text x="205.8" y="192.2">Scale</text>
<text x="246.4" y="192.2">Sheet</text>
<text x="250.3" y="194.4">7</text>
<text x="262.8" y="193.8">of</text>
<text x="267.4" y="194.4">7</text>
</g>
<g font-size="1.5" fill="#f00">
<text x="10.6" y="48.8">[5]</text>
<text x="13.3" y="48.8">ADC-Vhb1</text>
<text x="90.2" y="48.8">[5]</text>
<text x="93" y="48.8">ADC-Vhb2</text>
<text x="171.5" y="48.8">[5]</text>
<text x="174.3" y="48.8">ADC-Vhb3</text>
<text x="21.9" y="82.9">[3]</text>
<text x="24.7" y="82.9">GH_A</text>
<text x="186.1" y="82.9">[3]</text>
<text x="188.9" y="82.9">GH_C</text>
<text x="84.5" y="89.4">SH_A [3]</text>
<text x="106.5" y="84.5">[3]</text>
<text x="109.2" y="84.5">GH_B</text>
<text x="172.3" y="89.4">SH_B [3]</text>
<text x="242.2" y="87.8">SH_C [3]</text>
<text x="186.1" y="95.9">[3]</text>
<text x="188.9" y="95.9">GL_C</text>
<text x="21.9" y="97.5">[3]</text>
<text x="24.7" y="97.5">GL_A</text>
<text x="106.5" y="97.5">[3]</text>
<text x="109.2" y="97.5">GL_B</text>
<text x="68.3" y="106.3">SL_A</text>
<text x="73.2" y="106.3">[3]</text>
<text x="157.7" y="107.9">SL_B</text>
<text x="162.2" y="107.9">[3]</text>
<text x="228.4" y="105.7">SL_C [3]</text>
<text x="81.3" y="113.8">[3]</text>
<text x="84.9" y="113.8">SN2</text>
<text x="184.5" y="113.8">[6]</text>
<text x="187.3" y="113.8">SENSE_N3</text>
<text x="9.8" y="117.1">[3]</text>
<text x="13.4" y="117.1">SN1</text>
<text x="9.8" y="125.2">[3]</text>
<text x="13.3" y="125.2">SP1</text>
<text x="81.3" y="125.2">[3]</text>
<text x="84.9" y="125.2">SP2</text>
<text x="184.5" y="125.2">[6]</text>
<text x="187.3" y="125.2">SENSE_P3</text>
<text x="5.5" y="131.8">[6]</text>
<text x="8.3" y="131.8">SENSE_N1</text>
<text x="77.2" y="131.7">[6]</text>
<text x="80" y="131.7">SENSE_N2</text>
<text x="5.9" y="134.9">[6]</text>
<text x="8.6" y="134.9">SENSE_P1</text>
<text x="77.2" y="134.9">[6]</text>
<text x="80" y="134.9">SENSE_P2</text>
<text x="36.6" y="161">[6]</text>
<text x="36.7" y="156.1">[6]</text>
<text x="39.3" y="161">SENSE_P2</text>
<text x="39.5" y="156.1">SENSE_P1</text>
<text x="36.6" y="165.8">[6]</text>
<text x="39.3" y="165.8">SENSE_P3</text>
<text x="36.4" y="172.5">[6]</text>
<text x="39.2" y="172.5">SENSE_N1</text>
<text x="136.5" y="169.1">I-TOTAL</text>
<text x="143.1" y="169.1">[5]</text>
<text x="36.6" y="177.2">[6]</text>
<text x="39.3" y="177.2">SENSE_N2</text>
<text x="36.6" y="182.1">[6]</text>
<text x="39.3" y="182.1">SENSE_N3</text>
</g>
<g font-size="1.5" fill="#00f">
<text x="86.5" y="167.6">+</text>
<text x="86.5" y="170.9">-</text>
</g>
<g font-size="1.2">
<text x="28.9" y="18.8">5</text>
<text x="83.5" y="18.8">4</text>
<text x="138.2" y="18.8">3</text>
<text x="192.8" y="18.8">2</text>
<text x="247.4" y="18.8">1</text>
<text x=".4" y="42.1">D</text>
<text x="275.1" y="42.1">D</text>
<text x=".4" y="86">C</text>
<text x="275.1" y="86">C</text>
<text x=".4" y="129.9">B</text>
<text x="275.1" y="129.9">B</text>
<text x=".4" y="173.8">A</text>
<text x="275.1" y="173.8">A</text>
<text x="28.9" y="196">5</text>
<text x="83.5" y="196">4</text>
<text x="138.2" y="196">3</text>
<text x="192.8" y="196">2</text>
<text x="247.4" y="196">1</text>
</g>
</svg>
